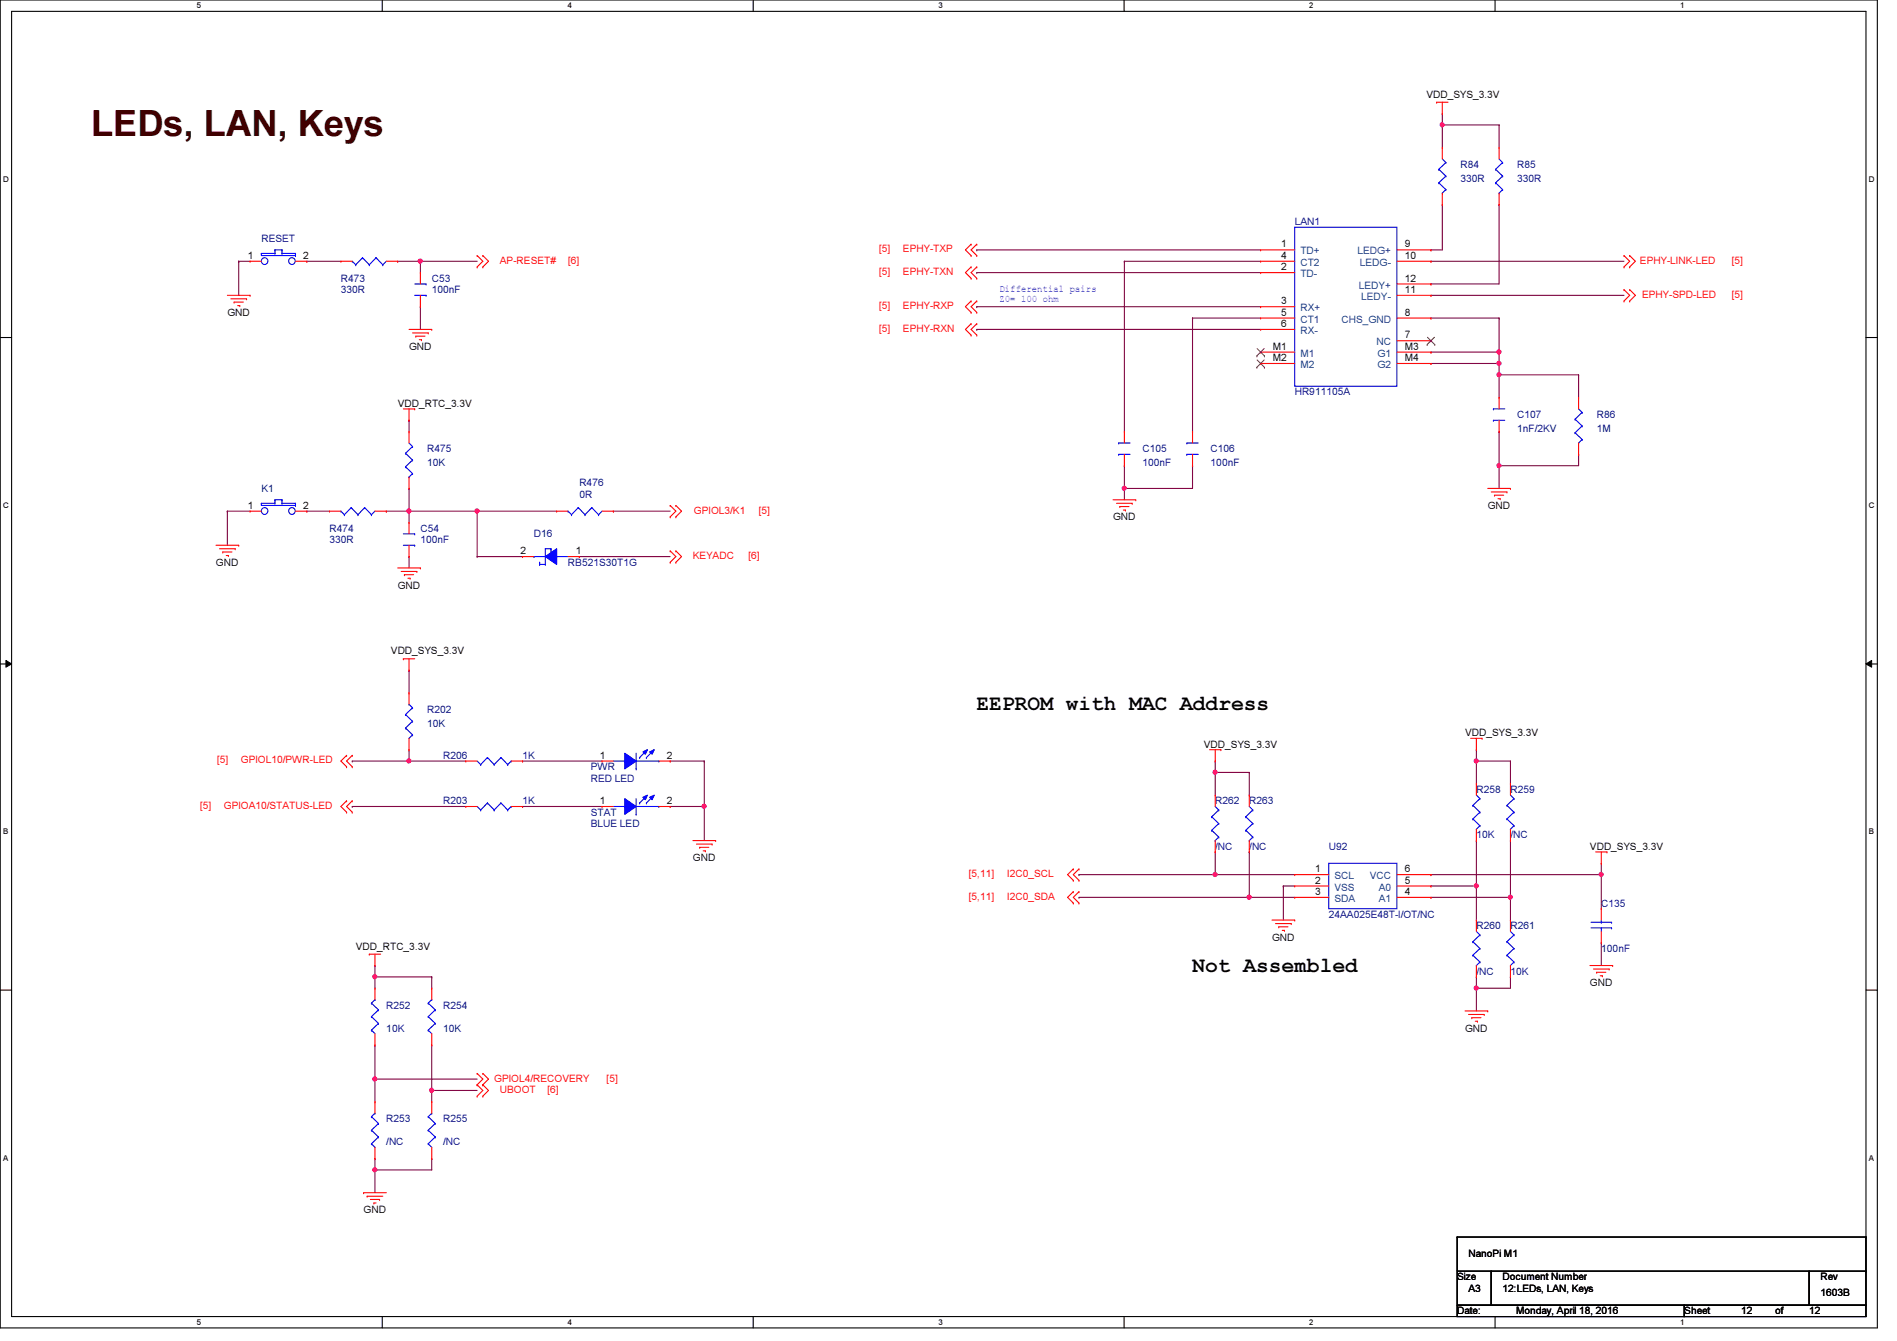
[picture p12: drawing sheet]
<svg xmlns="http://www.w3.org/2000/svg" width="297mm" height="210mm" viewBox="0 0 297 210" stroke-linecap="round" stroke-linejoin="round" font-family="sans-serif">
<path d="M0 0h294v207.9h-294zM1.8 1.8h290.4v204.3h-290.4z" fill="none" stroke="#000" stroke-width=".17"/>
<g fill="#fff">
<path d="M30.8 .2h.7v1.4h-.7z"/>
<path d="M30.8 206.2h.7v1.4h-.7z"/>
</g>
<path d="M59.9 0v1.8M59.9 206.1v1.8" fill="none" stroke="#000" stroke-width=".17"/>
<g fill="#fff">
<path d="M88.9 .2h.6v1.4h-.6z"/>
<path d="M88.9 206.2h.6v1.4h-.6z"/>
</g>
<path d="M117.9 0v1.8M117.9 206.1v1.8" fill="none" stroke="#000" stroke-width=".17"/>
<g fill="#fff">
<path d="M146.9 .2h.7v1.4h-.7z"/>
<path d="M146.9 206.2h.7v1.4h-.7z"/>
</g>
<path d="M176 0v1.8M176 206.1v1.8" fill="none" stroke="#000" stroke-width=".17"/>
<g fill="#fff">
<path d="M205 .2h.7v1.4h-.7z"/>
<path d="M205 206.2h.7v1.4h-.7z"/>
</g>
<path d="M234.1 0v1.8M234.1 206.1v1.8" fill="none" stroke="#000" stroke-width=".17"/>
<g fill="#fff">
<path d="M263.1 .2h.7v1.4h-.7z"/>
<path d="M263.1 206.2h.7v1.4h-.7z"/>
<path d="M.5 27.3h.9v1.4h-.9z"/>
<path d="M292.6 27.3h.9v1.4h-.9z"/>
<path d="M.5 78.4h.9v1.4h-.9z"/>
<path d="M292.6 78.4h.9v1.4h-.9z"/>
</g>
<path d="M0 52.8h1.8M292.2 52.8h1.8" fill="none" stroke="#000" stroke-width=".17"/>
<g fill="#fff">
<path d="M.5 129.5h.8v1.4h-.8z"/>
<path d="M292.6 129.5h.9v1.4h-.9z"/>
</g>
<path d="M0 103.9h1.8M292.2 103.9h1.8" fill="none" stroke="#000" stroke-width=".17"/>
<path d="M.9 103.4l.9 .5-.9 .5zM292.2 103.9l.9-.5v1z" fill="#000"/>
<path d="M.9 103.4l.9 .5-.9 .5zM292.2 103.9l.9-.5v1z" fill="none" stroke="#000" stroke-width=".16"/>
<g fill="#fff">
<path d="M.5 180.5h.8v1.4h-.8z"/>
<path d="M292.6 180.5h.9v1.4h-.9z"/>
</g>
<path d="M0 155h1.8M292.2 155h1.8" fill="none" stroke="#000" stroke-width=".17"/>
<path d="M65.8 40.9h.1M65.8 40.9h8.9" fill="none" stroke="#800040" stroke-width=".17"/>
<circle cx="65.8" cy="40.9" r=".32" fill="#f0f"/>
<circle cx="65.8" cy="40.9" r=".32" fill="none" stroke="#f0f" stroke-width=".17"/>
<g fill="none" stroke="#800040" stroke-width=".17">
<path d="M37.4 40.9h.1M37.4 40.9h1.8M37.4 40.9v5.3M48 40.9h.1M48 40.9h5.4M62.3 40.9h.1M62.3 40.9h3.5M65.8 40.9h.1M65.8 48h.1M65.8 40.9v1.8M65.8 48v3.6M64 76.5h.1"/>
<path d="M64 65.8h.1M64 65.8v1.8M64 76.5v5.3M35.6 80h.1M35.6 80h3.6M35.6 80v5.3M48 80h.1M48 80h3.6M60.5 80h.1M60.5 80h3.5M64 80h.1M64 87.1h.1"/>
<path d="M64 87.1v1.8M96.1 80h.1M96.1 80h8.8M104.9 119.1h.1M104.9 119.1h5.4M81.8 126.2h.1M81.8 126.2h12.5M110.3 126.2h.1M110.3 126.2v5.4"/>
</g>
<circle cx="110.3" cy="126.2" r=".32" fill="#f0f"/>
<circle cx="110.3" cy="126.2" r=".32" fill="none" stroke="#f0f" stroke-width=".17"/>
<path d="M64 119.1h.1M64 119.1h8.9M81.8 119.1h.1M81.8 119.1h12.5M104.9 126.2h.1M104.9 126.2h5.4" fill="none" stroke="#800040" stroke-width=".17"/>
<circle cx="64" cy="119.1" r=".32" fill="#f0f"/>
<circle cx="64" cy="119.1" r=".32" fill="none" stroke="#f0f" stroke-width=".17"/>
<path d="M110.3 119.1h.1M110.3 119.1v7.1M55.2 126.2h.1M55.2 126.2h17.7M58.7 152.9h.1M58.7 152.9v1.8M58.7 168.9h.1M58.7 163.6h.1M58.7 163.6v8.9M58.7 183.1h.1M58.7 183.1v3.6" fill="none" stroke="#800040" stroke-width=".17"/>
<circle cx="58.7" cy="183.1" r=".32" fill="#f0f"/>
<circle cx="58.7" cy="183.1" r=".32" fill="none" stroke="#f0f" stroke-width=".17"/>
<path d="M58.7 168.9h.1M58.7 168.9h16" fill="none" stroke="#800040" stroke-width=".17"/>
<circle cx="58.7" cy="168.9" r=".32" fill="#f0f"/>
<circle cx="58.7" cy="168.9" r=".32" fill="none" stroke="#f0f" stroke-width=".17"/>
<path d="M67.6 152.9h.1M67.6 152.9v1.8M67.6 163.6h.1M67.6 170.7h.1M67.6 163.6v8.9M67.6 170.7h7.1" fill="none" stroke="#800040" stroke-width=".17"/>
<circle cx="67.6" cy="170.7" r=".32" fill="#f0f"/>
<circle cx="67.6" cy="170.7" r=".32" fill="none" stroke="#f0f" stroke-width=".17"/>
<path d="M58.7 152.9h.1M58.7 152.9h8.9" fill="none" stroke="#800040" stroke-width=".17"/>
<circle cx="58.7" cy="152.9" r=".32" fill="#f0f"/>
<circle cx="58.7" cy="152.9" r=".32" fill="none" stroke="#f0f" stroke-width=".17"/>
<path d="M225.8 19.6h.1M225.8 19.6v3.5M58.7 151.1h.1M58.7 151.1v1.8M58.7 183.1h.1M58.7 181.4h.1M58.7 181.4v1.7M67.6 181.4h.1M67.6 181.4v1.7h-8.9" fill="none" stroke="#800040" stroke-width=".17"/>
<circle cx="225.8" cy="19.5" r=".32" fill="#f0f"/>
<circle cx="225.8" cy="19.5" r=".32" fill="none" stroke="#f0f" stroke-width=".17"/>
<g fill="none" stroke="#800040" stroke-width=".17">
<path d="M225.8 19.6h.1M225.8 17.8h.1M225.8 19.6h8.9M225.8 17.8v1.8M234.7 19.6h.1M234.7 19.6v3.5M224.1 39.1h.1M225.8 32h.1M225.8 32v7.1h-1.7M234.7 32h.1M234.7 32v12.4h-10.6M224.1 44.4h.1"/>
<path d="M224.1 40.9h.1M224.1 46.2h.1M224.1 49.8h.1M224.1 55.1h.1M224.1 40.9h30.2M224.1 46.2h30.2M224.1 49.8h10.6M224.1 55.1h10.6M234.7 49.8h.1M234.7 55.1h.1M234.7 49.8v7.1M234.7 72.9h.1"/>
<path d="M234.7 72.9v3.6"/>
</g>
<circle cx="234.7" cy="55.1" r=".32" fill="#f0f"/>
<circle cx="234.7" cy="55.1" r=".32" fill="none" stroke="#f0f" stroke-width=".17"/>
<path d="M224.1 56.9h.1M224.1 56.9h10.6M234.7 58.7h.1M234.7 58.7v3.5" fill="none" stroke="#800040" stroke-width=".17"/>
<circle cx="234.7" cy="58.6" r=".32" fill="#f0f"/>
<circle cx="234.7" cy="58.6" r=".32" fill="none" stroke="#f0f" stroke-width=".17"/>
<path d="M234.7 58.7h.1M234.7 58.7h12.5M247.2 58.7h.1M247.2 58.7v3.5M234.7 72.9h.1M234.7 72.9h12.5" fill="none" stroke="#800040" stroke-width=".17"/>
<circle cx="234.7" cy="72.9" r=".32" fill="#f0f"/>
<circle cx="234.7" cy="72.9" r=".32" fill="none" stroke="#f0f" stroke-width=".17"/>
<path d="M176.1 40.9h.1M176.1 40.9h21.3M176.1 40.9v26.7M186.7 49.8h.1M186.7 49.8h10.7M186.7 49.8v17.8M176.1 76.5h.1M176.1 76.5v1.7M247.2 71.1h.1M247.2 71.1v1.8" fill="none" stroke="#800040" stroke-width=".17"/>
<circle cx="176" cy="76.4" r=".32" fill="#f0f"/>
<circle cx="176" cy="76.4" r=".32" fill="none" stroke="#f0f" stroke-width=".17"/>
<path d="M234.7 56.9h.1M234.7 56.9v1.8M176.1 76.5h.1M186.7 72.9h.1M186.7 72.9v3.6h-10.6" fill="none" stroke="#800040" stroke-width=".17"/>
<circle cx="234.7" cy="56.9" r=".32" fill="#f0f"/>
<circle cx="234.7" cy="56.9" r=".32" fill="none" stroke="#f0f" stroke-width=".17"/>
<g fill="none" stroke="#800040" stroke-width=".17">
<path d="M152.9 39.1h.1M152.9 39.1h44.5M152.9 51.6h.1M152.9 48h.1M152.9 42.7h.1M152.9 51.6h44.5M152.9 48h44.5M152.9 42.7h44.5M176.1 72.9h.1M176.1 72.9v3.6M234.7 67.6h.1M234.7 67.6v5.3"/>
<path d="M224.1 136.9h.1M224.1 136.9h26.6"/>
</g>
<circle cx="250.7" cy="136.9" r=".32" fill="#f0f"/>
<circle cx="250.7" cy="136.9" r=".32" fill="none" stroke="#f0f" stroke-width=".17"/>
<path d="M250.7 135.1h.1M250.7 135.1v1.8M195.6 140.5h.1M195.6 140.5h7.1" fill="none" stroke="#800040" stroke-width=".17"/>
<circle cx="195.6" cy="140.4" r=".32" fill="#f0f"/>
<circle cx="195.6" cy="140.4" r=".32" fill="none" stroke="#f0f" stroke-width=".17"/>
<path d="M231.2 119.1h.1M231.2 119.1v3.6M190.3 136.9h.1M190.3 136.9h12.4M201 138.7h.1M201 138.7h1.7M201 138.7v5.3" fill="none" stroke="#800040" stroke-width=".17"/>
<circle cx="231.2" cy="119.1" r=".32" fill="#f0f"/>
<circle cx="231.2" cy="119.1" r=".32" fill="none" stroke="#f0f" stroke-width=".17"/>
<path d="M231.2 119.1h.1M231.2 119.1h5.3M236.5 119.1h.1M236.5 119.1v3.6M224.1 138.7h.1M224.1 138.7h7.1" fill="none" stroke="#800040" stroke-width=".17"/>
<circle cx="231.2" cy="138.7" r=".32" fill="#f0f"/>
<circle cx="231.2" cy="138.7" r=".32" fill="none" stroke="#f0f" stroke-width=".17"/>
<path d="M231.2 138.7h.1M231.2 138.7v5.3M224.1 140.5h.1M224.1 140.5h12.4" fill="none" stroke="#800040" stroke-width=".17"/>
<circle cx="236.5" cy="140.4" r=".32" fill="#f0f"/>
<circle cx="236.5" cy="140.4" r=".32" fill="none" stroke="#f0f" stroke-width=".17"/>
<path d="M236.5 131.6h.1M236.5 131.6v12.4M231.2 154.7h.1M231.2 154.7v3.5M231.2 154.7h5.3M236.5 140.5h.1" fill="none" stroke="#800040" stroke-width=".17"/>
<circle cx="231.2" cy="154.7" r=".32" fill="#f0f"/>
<circle cx="231.2" cy="154.7" r=".32" fill="none" stroke="#f0f" stroke-width=".17"/>
<path d="M168.9 136.9h.1M190.3 120.9h.1M190.3 133.3h.1M190.3 120.9v3.6M190.3 133.3v3.6h-21.4M190.3 120.9h5.3M195.6 120.9h.1M195.6 120.9v3.6M236.5 152.9h.1M236.5 152.9v1.8" fill="none" stroke="#800040" stroke-width=".17"/>
<circle cx="190.3" cy="136.9" r=".32" fill="#f0f"/>
<circle cx="190.3" cy="136.9" r=".32" fill="none" stroke="#f0f" stroke-width=".17"/>
<path d="M190.3 119.1h.1M190.3 119.1v1.8" fill="none" stroke="#800040" stroke-width=".17"/>
<circle cx="190.3" cy="120.9" r=".32" fill="#f0f"/>
<circle cx="190.3" cy="120.9" r=".32" fill="none" stroke="#f0f" stroke-width=".17"/>
<g fill="none" stroke="#800040" stroke-width=".17">
<path d="M64 80h.1M64 80h10.7M74.7 87.1h.1M74.7 80h.1M74.7 87.1h7.1M74.7 80v7.1M90.7 87.1h.1M90.7 87.1h14.2M231.2 117.3h.1M231.2 117.3v1.8M195.6 133.3h.1M195.6 133.3v7.2h-26.7"/>
<path d="M231.2 131.6h.1M231.2 131.6v7.1M250.7 136.9h.1M250.7 136.9v5.3M168.9 140.5h.1M231.2 152.9h.1M231.2 152.9v1.8M250.7 147.6h.1M250.7 147.6v3.5"/>
</g>
<circle cx="64" cy="80" r=".32" fill="#f0f"/>
<circle cx="64" cy="80" r=".32" fill="none" stroke="#f0f" stroke-width=".17"/>
<path d="M74.7 80h.1M74.7 80h12.5" fill="none" stroke="#800040" stroke-width=".17"/>
<circle cx="74.7" cy="80" r=".32" fill="#f0f"/>
<circle cx="74.7" cy="80" r=".32" fill="none" stroke="#f0f" stroke-width=".17"/>
<path d="M55.2 119.1h.1M64 117.3h.1M64 104.9h.1M64 104.9v3.6M64 117.3v1.8h-8.8" fill="none" stroke="#800040" stroke-width=".17"/>
<g fill="none" stroke="#f00" stroke-width=".17">
<path d="M225 16h.1M225 16h1.7M225.8 17.8h.1M225.8 16v1.8M152.1 38.2h.1M152.1 38.2l-.9 .9 .9 .9M152.9 38.2h.1M152.9 38.2l-.8 .9 .8 .9M35.6 46.2h3.6M36.1 46.8h2.5M36.7 47.3h.1M36.7 47.3h1.4"/>
<path d="M37.2 47.8h.3M37.5 47.8h.1M38.6 46.8h.1M39.2 46.2h.1M64 51.6h3.6M64.6 52.1h2.5M65.1 52.6h.1M65.1 52.6h1.4M65.7 53.2h.3M66 53.2h.1M67.1 52.1h.1M67.6 51.6h.1"/>
<path d="M74.7 41.8h.1M74.7 40h.1M74.7 40l.9 .9-.9 .9M75.6 41.8h.1M75.6 40h.1M75.6 40l.9 .9-.9 .9M152.1 48.9h.1M152.1 47.1h.1M152.1 52.5h.1M152.1 50.7h.1M152.1 40h.1M152.1 43.6h.1"/>
<path d="M152.1 41.8h.1M152.1 47.1l-.9 .9 .9 .9M152.1 50.7l-.9 .9 .9 .9M152.1 41.8l-.9 .9 .9 .9M152.9 48.9h.1M152.9 47.1h.1M152.9 52.5h.1M152.9 50.7h.1M152.9 40h.1M152.9 43.6h.1M152.9 41.8h.1M152.9 47.1l-.8 .9 .8 .9"/>
<path d="M152.9 50.7l-.8 .9 .8 .9M152.9 41.8l-.8 .9 .8 .9M254.3 41.8h.1M254.3 40h.1M254.3 47.1h.1M254.3 45.3h.1M254.3 40l.9 .9-.9 .9M254.3 45.3l.9 .9-.9 .9M255.2 41.8h.1M255.2 40h.1M255.2 47.1h.1M255.2 45.3h.1"/>
<path d="M255.2 40l.9 .9-.9 .9M255.2 45.3l.9 .9-.9 .9M63.2 64h1.7M64 65.8h.1M64 64v1.8M64.9 64h.1M104.9 79.1h.1M104.9 79.1l.9 .9-.9 .9M105.8 79.1h.1M105.8 79.1l.9 .9-.9 .9M174.3 78.2h3.5M174.8 78.8h2.5"/>
<path d="M175.3 79.3h.1M175.3 79.3h1.5M175.9 79.8h.3M176.2 79.8h.1M177.3 78.8h.1M177.8 78.2h.1M233 76.5h3.5M233.5 77h2.5M234 77.5h.1M234 77.5h1.5M234.6 78.1h.3M234.9 78.1h.1"/>
<path d="M236 77h.1M236.5 76.5h.1M33.8 85.3h3.6M34.4 85.9h2.4M34.9 86.4h.1M34.9 86.4h1.4M35.4 87h.4M35.8 87h.1M36.8 85.9h.1M37.4 85.3h.1M62.3 88.9h3.5M62.8 89.5h2.5"/>
<path d="M63.3 90h.1M63.3 90h1.5M63.9 90.5h.3M64.2 90.5h.1M65.3 89.5h.1M65.8 88.9h.1M104.9 80.9h.1M104.9 88h.1M104.9 86.2h.1M104.9 86.2l.9 .9-.9 .9M105.8 80.9h.1M105.8 88h.1"/>
<path d="M105.8 86.2h.1M105.8 86.2l.9 .9-.9 .9M54.3 118.2h.1M54.3 118.2l-.9 .9 .9 .9M55.2 118.2h.1M55.2 118.2l-.9 .9 .9 .9M63.2 103.1h.1M63.2 103.1h1.7M64 104.9h.1M64 103.1v1.8M189.4 117.3h1.8M190.3 119.1h.1"/>
<path d="M190.3 117.3v1.8M191.2 117.3h.1M230.3 115.6h1.8M231.2 117.3h.1M231.2 115.6v1.7M232.1 115.6h.1M54.3 120h.1M54.3 127.1h.1M54.3 125.3h.1M54.3 125.3l-.9 .9 .9 .9M55.2 120h.1M55.2 127.1h.1"/>
<path d="M55.2 125.3h.1M55.2 125.3l-.9 .9 .9 .9M108.5 131.6h3.6M109 132.1h2.5M109.6 132.6h.1M109.6 132.6h1.4M110.1 133.2h.3M110.4 133.2h.1M111.5 132.1h.1M112.1 131.6h.1M168.1 137.8h.1M168.1 136h.1"/>
<path d="M168.1 139.6h.1M168.1 136l-.9 .9 .9 .9M168.1 139.6l-.9 .9 .9 .9M168.9 137.8h.1M168.9 136h.1M168.9 139.6h.1M168.9 136l-.8 .9 .8 .9M168.9 139.6l-.8 .9 .8 .9M231.2 122.7h.1M231.2 131.6h.1M231.2 122.7v1.8M231.2 129.8v1.8"/>
<path d="M249.8 133.3h1.8M250.7 135.1h.1M250.7 133.3v1.8M251.6 133.3h.1M57.8 149.4h.1M57.8 149.4h1.8M58.7 151.1h.1M58.7 149.4v1.7M168.1 141.4h.1M168.9 141.4h.1M199.2 144h3.5M199.7 144.6h2.5"/>
<path d="M200.2 145.1h.1M200.2 145.1h1.5M200.8 145.6h.3M201.1 145.6h.1M202.2 144.6h.1M202.7 144h.1M229.4 158.2h3.6M230 158.8h2.4M230.5 159.3h.1M230.5 159.3h1.4M231 159.9h.3M231.3 159.9h.1"/>
<path d="M232.4 158.8h.1M233 158.2h.1M249 151.1h3.5M249.5 151.7h2.5M250 152.2h.1M250 152.2h1.5M250.6 152.7h.3M250.9 152.7h.1M252 151.7h.1M252.5 151.1h.1M67.6 172.5h.1M67.6 172.5v1.7"/>
<path d="M67.6 179.6v1.8M74.7 169.8h.1M74.7 168h.1M74.7 171.6h.1M74.7 168l.9 .9-.9 .9M74.7 169.8l.9 .9-.9 .9M75.6 169.8h.1M75.6 168h.1M75.6 171.6h.1M75.6 168l.9 .9-.9 .9M75.6 169.8l.9 .9-.9 .9M56.9 186.7h.1"/>
<path d="M56.9 186.7h3.6M57.5 187.2h.1M57.5 187.2h2.4M58 187.7h1.4M58.5 188.3h.1M58.5 188.3h.4M59.4 187.7h.1M67.6 181.4h.1"/>
</g>
<path d="M228.2 199h5.3v5.3h-5.3zM228.2 193.6h.1M228.2 193.6v5.4M228.2 193.6h64M233.5 199h49.8v5.3h-49.8zM283.3 199h8.9v5.3h-8.9zM292.2 193.6h.1M292.2 199h.1M292.2 193.6v5.4M228.2 204.3h35.5v1.8h-35.5zM263.7 204.3h28.5v1.8h-28.5z" fill="none" stroke="#000" stroke-width=".17"/>
<g fill="none" stroke="#00f" stroke-width=".17">
<path d="M83.6 87.1h.1M83.6 87.1h1.8M84.5 88.3h.1M84.5 88.3h.9M85.4 88.3h.1M86.3 85.9h.1M86.3 85.9h-.9v2.4M87.2 87.1h.1M87.2 87.1h1.7M230.6 126.1h.1M230.6 128.2h.1M230.6 126.1l1.1 1"/>
<path d="M230.6 128.2l1.1 1M231.2 129.8h.1M231.2 124.5l.5 .5M231.7 125h.1M231.7 127.1h.1M231.7 129.2h.1M231.7 125l-1.1 1.1M231.7 127.1l-1.1 1.1M231.7 129.2l-.5 .6M67.1 179h.1M67.1 176.9h.1M67.1 174.8h.1"/>
<path d="M67.1 179l.5 .6M67.1 176.9l1.1 1.1M67.1 174.8l1.1 1.1M67.6 174.2h.1M67.6 174.2l-.5 .6M68.2 178h.1M68.2 175.9h.1M68.2 178l-1.1 1M68.2 175.9l-1.1 1"/>
</g>
<path d="M85.4 87.1l1.8-1.2v2.4z" fill-rule="evenodd" fill="#00f"/>
<g fill="none" stroke="#00f" stroke-width=".17">
<path d="M40.9 39.7h.1M40.9 39.7v.3h5.4M40.9 39.7h2.1M43 39.1h.1M43 39.7h.1M43 39.1h1.2M43 39.1v.6M44.2 39.7h.1M44.2 39.1h.1M44.2 39.7h2.1M44.2 39.1v.6M46.3 39.7h.1"/>
<path d="M46.3 39.7v.3M234.2 26.5h.1M234.2 28.6h.1M234.2 26.5l1.1 1.1M234.2 28.6l1.1 1.1M234.7 30.2h.1M234.7 24.9l.6 .5M235.3 25.4h.1M235.3 27.6h.1M235.3 29.7h.1M235.3 25.4l-1.1 1.1M235.3 27.6l-1.1 1"/>
<path d="M235.3 29.7l-.6 .5M46.3 40h.1M55.2 40.9h.1M55.2 40.9l.5 .5M55.7 41.4h.1M56.8 40.3h.1M56.8 40.3l1 1.1M56.8 40.3l-1.1 1.1M57.8 41.4h.1M58.9 40.3h.1M58.9 40.3l1 1.1M58.9 40.3l-1.1 1.1"/>
<path d="M59.9 41.4h.1M60.5 40.9l-.6 .5M64.9 46.2h1.8M64.9 44.4h1.8M66.7 46.2h.1M66.7 44.4h.1M40.9 78.8h.1M40.9 78.8v.3h5.4M40.9 78.8h2.1M43 78.2h.1M43 78.8h.1M43 78.2v.6"/>
<path d="M43 78.2h1.2M44.2 78.8h.1M44.2 78.2h.1M44.2 78.2v.6M44.2 78.8h2.1M46.3 79.1h.1M46.3 78.8h.1M46.3 78.8v.3M63.5 71h.1M63.5 73.1h.1M63.5 71l1.1 1M63.5 73.1l1.1 1"/>
<path d="M64 74.7h.1M64 69.3l.6 .6M64.6 69.9h.1M64.6 72h.1M64.6 74.1h.1M64.6 69.9l-1.1 1.1M64.6 72l-1.1 1.1M64.6 74.1l-.6 .6M90.5 79.5h.1M90.5 79.5l1.1 1.1M90.5 79.5l-1 1.1M92.7 79.5h.1"/>
<path d="M92.7 79.5l1 1.1M92.7 79.5l-1.1 1.1M233.8 64h.1M233.8 65.8h.1M233.8 64h1.8M233.8 65.8h1.8M84.5 88h.1M84.5 88v.3M85.4 87.1l1.8-1.2v2.4zM86.3 86.2h.1M86.3 85.9v.3M88.9 80h.1"/>
<path d="M88.9 80l.6 .6M89.5 80.6h.1M91.6 80.6h.1M93.7 80.6h.1M94.3 80l-.6 .6M96.1 119.1h1.7M97.8 119.1h.1M99.6 117.9v2.5M99.6 119.1h3.6M103.2 119.1h.1M99.6 120.4h.1M189.7 127.8h.1"/>
<path d="M189.7 130h.1M189.7 127.8l1.1 1.1M189.7 130l1.1 1M190.3 131.6h.1M190.3 126.2l.5 .6M190.8 126.8h.1M190.8 128.9h.1M190.8 131h.1M190.8 126.8l-1.1 1M190.8 128.9l-1.1 1.1M190.8 131l-.5 .6M236 126.1h.1"/>
<path d="M236 128.2h.1M236 126.1l1.1 1M236 128.2l1.1 1M236.5 129.8h.1M236.5 124.5l.6 .5M237.1 125h.1M237.1 127.1h.1M237.1 129.2h.1M237.1 125l-1.1 1.1M237.1 127.1l-1.1 1.1M237.1 129.2l-.6 .6M58.2 159.1h.1"/>
<path d="M58.2 157h.1M58.2 159.1l1.1 1.1M58.2 157l1.1 1.1M58.7 156.5h.1M58.7 156.5l-.5 .5M59.3 158.1h.1M59.3 158.1l-1.1 1M230.6 147.4h.1M230.6 149.5h.1M230.6 147.4l1.1 1.1M230.6 149.5l1.1 1.1M231.2 151.1h.1"/>
<path d="M231.2 145.8l.5 .5M231.7 146.3h.1M231.7 148.5h.1M231.7 150.6h.1M231.7 146.3l-1.1 1.1M231.7 148.5l-1.1 1M231.7 150.6l-.5 .5M236 147.4h.1M236 149.5h.1M236 147.4l1.1 1.1M236 149.5l1.1 1.1M236.5 151.1h.1"/>
<path d="M236.5 145.8l.6 .5M237.1 146.3h.1M237.1 148.5h.1M237.1 150.6h.1M237.1 146.3l-1.1 1.1M237.1 148.5l-1.1 1M237.1 150.6l-.6 .5M58.2 161.2h.1M58.2 161.2l.5 .6M59.3 160.2h.1M59.3 160.2l-1.1 1"/>
<circle cx="41.4" cy="40.9" r=".52"/>
<circle cx="45.7" cy="40.9" r=".52"/>
<circle cx="41.4" cy="80" r=".52"/>
<circle cx="45.7" cy="80" r=".52"/>
</g>
<g fill="none" stroke="#f00" stroke-width=".17">
<path d="M234.7 23.1h.1M234.7 32h.1M234.7 23.1v1.8M234.7 30.2v1.8M39.2 40.9h.1M39.2 40.9h1.7M46.3 40.9h1.7M48 40.9h.1M53.4 40.9h.1M53.4 40.9h1.8M60.5 40.9h1.8M62.3 40.9h.1"/>
<path d="M65.8 48h.1M65.8 42.7h.1M65.8 42.7v1.7M65.8 46.2v1.8M64 67.6h.1M64 76.5h.1M64 67.6v1.7M64 74.7v1.8M234.7 62.2h.1M234.7 67.6h.1M234.7 62.2v1.8M234.7 65.8v1.8"/>
<path d="M39.2 80h.1M39.2 80h1.7M46.3 80h1.7M48 80h.1M81.8 87.1h.1M81.8 87.1h1.8M87.2 80h.1M87.2 80h1.7M88.9 87.1h1.8M90.7 87.1h.1M94.3 80h1.8M96.1 80h.1"/>
<path d="M190.3 124.5h.1M190.3 133.3h.1M190.3 124.5v1.7M190.3 131.6v1.7M236.5 122.7h.1M236.5 131.6h.1M236.5 122.7v1.8M236.5 129.8v1.8M58.7 154.7h.1M58.7 154.7v1.8M231.2 144h.1M231.2 152.9h.1"/>
<path d="M231.2 144v1.8M231.2 151.1v1.8M236.5 144h.1M236.5 152.9h.1M236.5 144v1.8M236.5 151.1v1.8M58.7 163.6h.1M58.7 161.8v1.8"/>
</g>
<path d="M97.8 117.9l1.8 1.2-1.8 1.3z" fill-rule="evenodd" fill="#00f"/>
<path d="M97.8 117.9l1.8 1.2-1.8 1.3z" fill="none" stroke="#00f" stroke-width=".17"/>
<path d="M101.7 117.7l.7-.4-.3 .8z" fill-rule="evenodd" fill="#00f"/>
<path d="M101.7 117.7l.7-.4-.3 .8z" fill="none" stroke="#00f" stroke-width=".17"/>
<path d="M100.7 117.7l.7-.4-.4 .8z" fill-rule="evenodd" fill="#00f"/>
<g fill="none" stroke="#00f" stroke-width=".17">
<path d="M55 79.5h.1M55 79.5l1 1.1M55 79.5l-1.1 1.1M57.1 79.5h.1M57.1 79.5l1.1 1.1M57.1 79.5l-1.1 1.1M175.2 69.3h.1M175.2 71.1h.1M175.2 69.3h1.7M175.2 71.1h1.7M185.8 69.3h.1M185.8 71.1h.1"/>
<path d="M185.8 69.3h1.8M185.8 71.1h1.8M246.6 65.6h.1M246.6 67.7h.1M246.6 65.6l1.1 1.1M246.6 67.7l1.1 1.1M247.2 69.3h.1M247.2 64l.5 .6M247.7 64.6h.1M247.7 66.7h.1M247.7 68.8h.1M247.7 64.6l-1.1 1"/>
<path d="M247.7 66.7l-1.1 1M247.7 68.8l-.5 .5M53.4 80h.1M53.4 80l.5 .6M53.9 80.6h.1M56 80.6h.1M58.2 80.6h.1M58.7 80l-.5 .6M63.5 114h.1M63.5 111.8h.1M63.5 114l1.1 1M63.5 111.8l1.1 1.1"/>
<path d="M64 110.2h.1M64 110.2l.6 .6M64.6 115h.1M64.6 112.9h.1M64.6 110.8h.1M64.6 115l-.6 .6M64.6 112.9l-1.1 1.1M64.6 110.8l-1.1 1M74.7 119.1l.6 .6M75.3 119.7h.1M76.3 118.6h.1M76.3 118.6l-1 1.1"/>
<path d="M76.3 118.6l1.1 1.1M77.4 119.7h.1M78.4 118.6h.1M78.4 118.6l-1 1.1M78.4 118.6l1.1 1.1M79.5 119.7h.1M80 119.1h.1M80 119.1l-.5 .6M100.2 118.6h.1M100.7 117.7l.7-.4-.4 .8zM101.2 118.6h.1M101.2 117.5l-1 1.1"/>
<path d="M102.3 117.5l-1.1 1.1M74.7 126.2l.6 .6M75.3 126.8h.1M76.3 125.7h.1M76.3 125.7l-1 1.1M76.3 125.7l1.1 1.1M77.4 126.8h.1M78.4 125.7h.1M78.4 125.7l-1 1.1M78.4 125.7l1.1 1.1M79.5 126.8h.1M80 126.2h.1"/>
<path d="M80 126.2l-.5 .6M96.1 126.2h1.7M97.8 126.2h.1M99.6 127.5h.1M99.6 125v2.5M99.6 126.2h3.6M103.2 126.2h.1M195.1 127.8h.1M195.1 130h.1M195.1 127.8l1.1 1.1M195.1 130l1.1 1M195.6 131.6h.1"/>
<path d="M195.6 126.2l.6 .6M196.2 126.8h.1M196.2 128.9h.1M196.2 131h.1M196.2 126.8l-1.1 1M196.2 128.9l-1.1 1.1M196.2 131l-.6 .6M208.1 135.1h10.6v7.1h-10.6zM58.2 179h.1M58.2 176.9h.1M58.2 174.8h.1M58.2 179l.5 .6"/>
<path d="M58.2 176.9l1.1 1.1M58.2 174.8l1.1 1.1M58.7 174.2h.1M58.7 174.2l-.5 .6M59.3 178h.1M59.3 175.9h.1M59.3 178l-1.1 1M59.3 175.9l-1.1 1"/>
</g>
<g fill="none" stroke="#f00" stroke-width=".17">
<path d="M176.1 67.6h.1M176.1 72.9h.1M176.1 67.6v1.7M176.1 71.1v1.8M186.7 67.6h.1M186.7 72.9h.1M186.7 67.6v1.7M186.7 71.1v1.8M247.2 62.2h.1M247.2 71.1h.1M247.2 62.2v1.8M247.2 69.3v1.8"/>
<path d="M51.6 80h.1M51.6 80h1.8M58.7 80h1.8M60.5 80h.1M64 117.3h.1M64 108.5h.1M64 108.5v1.7M64 115.6v1.7M72.9 119.1h.1M72.9 119.1h1.8M80 119.1h1.8M81.8 119.1h.1"/>
<path d="M94.3 119.1h.1M94.3 119.1h1.8M103.2 119.1h1.7M104.9 119.1h.1M72.9 126.2h.1M72.9 126.2h1.8M80 126.2h1.8M81.8 126.2h.1M195.6 124.5h.1M195.6 133.3h.1M195.6 124.5v1.7M195.6 131.6v1.7"/>
<path d="M202.7 136.9h.1M202.7 138.7h.1M202.7 136.9h5.4M202.7 138.7h5.4M218.7 136.9h5.4M218.7 138.7h5.4M224.1 138.7h.1M224.1 136.9h.1M202.7 140.5h.1M202.7 140.5h5.4M218.7 140.5h5.4M224.1 140.5h.1"/>
<path d="M58.7 172.5h.1M58.7 172.5v1.7M58.7 179.6v1.8M58.7 181.4h.1"/>
</g>
<path d="M97.8 125l1.8 1.2-1.8 1.3z" fill-rule="evenodd" fill="#00f"/>
<path d="M97.8 125l1.8 1.2-1.8 1.3z" fill="none" stroke="#00f" stroke-width=".17"/>
<path d="M101.7 124.8l.7-.3-.3 .7z" fill-rule="evenodd" fill="#00f"/>
<path d="M101.7 124.8l.7-.3-.3 .7z" fill="none" stroke="#00f" stroke-width=".17"/>
<path d="M100.7 124.8l.7-.3-.4 .7z" fill-rule="evenodd" fill="#00f"/>
<g fill="none" stroke="#00f" stroke-width=".17">
<path d="M202.7 35.6h16v24.9h-16zM225.3 26.5h.1M225.3 28.6h.1M225.3 26.5l1.1 1.1M225.3 28.6l1.1 1.1M225.8 30.2h.1M225.8 24.9l.6 .5M226.4 25.4h.1M226.4 27.6h.1M226.4 29.7h.1M226.4 25.4l-1.1 1.1M226.4 27.6l-1.1 1"/>
<path d="M226.4 29.7l-.6 .5M63.2 85.3h1.7M63.2 83.6h1.7M64.9 85.3h.1M64.9 83.6h.1M100.2 125.7h.1M100.7 124.8l.7-.3-.4 .7zM101.2 125.7h.1M101.2 124.6l-1 1.1M102.3 124.6l-1.1 1.1M67.1 159.1h.1M67.1 157h.1"/>
<path d="M67.1 159.1l1.1 1.1M67.1 157l1.1 1.1M67.6 156.5h.1M67.6 156.5l-.5 .5M68.2 158.1h.1M68.2 158.1l-1.1 1M249.1 145.2h3.2M249.1 144.4h3.2M250.7 144.4h.1M250.7 145.2h.1M250.7 144v.4M250.7 145.2v.6"/>
<path d="M252.3 145.2h.1M252.3 144.4h.1M67.1 161.2h.1M67.1 161.2l.5 .6M68.2 160.2h.1M68.2 160.2l-1.1 1"/>
</g>
<g fill="none" stroke="#f00" stroke-width=".17">
<path d="M197.4 39.1h.1M197.4 39.1h5.3M218.7 39.1h5.4M224.1 39.1h.1M225.8 23.1h.1M225.8 32h.1M225.8 23.1v1.8M225.8 30.2v1.8M197.4 40.9h.1M197.4 42.7h.1M197.4 48h.1M197.4 49.8h.1"/>
<path d="M197.4 51.6h.1M197.4 55.1h.1M197.4 56.9h.1M197.4 40.9h5.3M197.4 42.7h5.3M197.4 48h5.3M197.4 49.8h5.3M197.4 51.6h5.3M197.4 55.1h5.3M197.4 56.9h5.3M218.7 40.9h5.4M218.7 49.8h5.4"/>
<path d="M218.7 55.1h5.4M218.7 56.9h5.4M218.7 53.3h5.4M218.7 46.2h5.4M218.7 44.4h5.4M224.1 56.9h.1M224.1 55.1h.1M224.1 53.3h.1M224.1 49.8h.1M224.1 46.2h.1M224.1 44.4h.1M224.1 40.9h.1"/>
<path d="M64 87.1h.1M64 81.8h.1M64 81.8v1.8M64 85.3v1.8M94.3 126.2h.1M94.3 126.2h1.8M103.2 126.2h1.7M104.9 126.2h.1M67.6 154.7h.1M67.6 154.7v1.8M250.7 142.2h.1M250.7 147.6h.1"/>
<path d="M250.7 142.2v1.8M250.7 145.8v1.8M67.6 163.6h.1M67.6 161.8v1.8"/>
</g>
<path d="M196.8 55.7h.1M196.8 57.5h.1M196.8 54.6l1.2 1.1M196.8 56.3l1.2 1.2M197.9 54.6l-1.1 1.1M197.9 56.3l-1.1 1.2M198 55.7h.1M198 57.5h.1M223.5 53.9h.1M223.5 52.8l1.2 1.1M224.6 52.8l-1.1 1.1M224.7 53.9h.1" fill="none" stroke="#804000" stroke-width=".16"/>
<circle cx="65.8" cy="40.9" r=".32" fill="#f0f"/>
<circle cx="65.8" cy="40.9" r=".32" fill="none" stroke="#f0f" stroke-width=".17"/>
<circle cx="110.3" cy="126.2" r=".32" fill="#f0f"/>
<circle cx="110.3" cy="126.2" r=".32" fill="none" stroke="#f0f" stroke-width=".17"/>
<circle cx="64" cy="119.1" r=".32" fill="#f0f"/>
<circle cx="64" cy="119.1" r=".32" fill="none" stroke="#f0f" stroke-width=".17"/>
<circle cx="58.7" cy="183.1" r=".32" fill="#f0f"/>
<circle cx="58.7" cy="183.1" r=".32" fill="none" stroke="#f0f" stroke-width=".17"/>
<circle cx="58.7" cy="168.9" r=".32" fill="#f0f"/>
<circle cx="58.7" cy="168.9" r=".32" fill="none" stroke="#f0f" stroke-width=".17"/>
<circle cx="67.6" cy="170.7" r=".32" fill="#f0f"/>
<circle cx="67.6" cy="170.7" r=".32" fill="none" stroke="#f0f" stroke-width=".17"/>
<circle cx="58.7" cy="152.9" r=".32" fill="#f0f"/>
<circle cx="58.7" cy="152.9" r=".32" fill="none" stroke="#f0f" stroke-width=".17"/>
<circle cx="225.8" cy="19.5" r=".32" fill="#f0f"/>
<circle cx="225.8" cy="19.5" r=".32" fill="none" stroke="#f0f" stroke-width=".17"/>
<circle cx="234.7" cy="55.1" r=".32" fill="#f0f"/>
<circle cx="234.7" cy="55.1" r=".32" fill="none" stroke="#f0f" stroke-width=".17"/>
<circle cx="234.7" cy="58.6" r=".32" fill="#f0f"/>
<circle cx="234.7" cy="58.6" r=".32" fill="none" stroke="#f0f" stroke-width=".17"/>
<circle cx="234.7" cy="72.9" r=".32" fill="#f0f"/>
<circle cx="234.7" cy="72.9" r=".32" fill="none" stroke="#f0f" stroke-width=".17"/>
<circle cx="176" cy="76.4" r=".32" fill="#f0f"/>
<circle cx="176" cy="76.4" r=".32" fill="none" stroke="#f0f" stroke-width=".17"/>
<circle cx="234.7" cy="56.9" r=".32" fill="#f0f"/>
<circle cx="234.7" cy="56.9" r=".32" fill="none" stroke="#f0f" stroke-width=".17"/>
<circle cx="250.7" cy="136.9" r=".32" fill="#f0f"/>
<circle cx="250.7" cy="136.9" r=".32" fill="none" stroke="#f0f" stroke-width=".17"/>
<circle cx="195.6" cy="140.4" r=".32" fill="#f0f"/>
<circle cx="195.6" cy="140.4" r=".32" fill="none" stroke="#f0f" stroke-width=".17"/>
<circle cx="231.2" cy="119.1" r=".32" fill="#f0f"/>
<circle cx="231.2" cy="119.1" r=".32" fill="none" stroke="#f0f" stroke-width=".17"/>
<circle cx="231.2" cy="138.7" r=".32" fill="#f0f"/>
<circle cx="231.2" cy="138.7" r=".32" fill="none" stroke="#f0f" stroke-width=".17"/>
<circle cx="236.5" cy="140.4" r=".32" fill="#f0f"/>
<circle cx="236.5" cy="140.4" r=".32" fill="none" stroke="#f0f" stroke-width=".17"/>
<circle cx="231.2" cy="154.7" r=".32" fill="#f0f"/>
<circle cx="231.2" cy="154.7" r=".32" fill="none" stroke="#f0f" stroke-width=".17"/>
<circle cx="190.3" cy="136.9" r=".32" fill="#f0f"/>
<circle cx="190.3" cy="136.9" r=".32" fill="none" stroke="#f0f" stroke-width=".17"/>
<circle cx="190.3" cy="120.9" r=".32" fill="#f0f"/>
<circle cx="190.3" cy="120.9" r=".32" fill="none" stroke="#f0f" stroke-width=".17"/>
<circle cx="64" cy="80" r=".32" fill="#f0f"/>
<circle cx="64" cy="80" r=".32" fill="none" stroke="#f0f" stroke-width=".17"/>
<circle cx="74.7" cy="80" r=".32" fill="#f0f"/>
<circle cx="74.7" cy="80" r=".32" fill="none" stroke="#f0f" stroke-width=".17"/>
<text font-size="5.7" fill="#400000" x="14.3" y="21.3">LEDs, LAN, Keys</text>
<g font-size="3.3">
<text x="152.9" y="111.2">EEPROM with MAC Address</text>
<text x="186.7" y="152.1">Not Assembled</text>
</g>
<g font-size="1.6">
<text x="223.3" y="15.3">VDD_SYS_3.3V</text>
<text x="38.8" y="40.5">1</text>
<text x="47.5" y="40.5">2</text>
<text x="200.6" y="38.7">1</text>
<text x="200.6" y="40.5">4</text>
<text x="220" y="40.5">10</text>
<text x="220" y="38.7">9</text>
<text x="200.6" y="42.3">2</text>
<text x="200.6" y="47.6">3</text>
<text x="220" y="45.8">11</text>
<text x="220" y="44.1">12</text>
<text x="35.6" y="49.4">GND</text>
<text x="200.6" y="49.4">5</text>
<text x="200.6" y="51.2">6</text>
<text x="220" y="53">7</text>
<text x="220" y="49.4">8</text>
<text x="64" y="54.8">GND</text>
<text x="199.3" y="54.7">M1</text>
<text x="199.3" y="56.5">M2</text>
<text x="220" y="56.5">M4</text>
<text x="220" y="54.7">M3</text>
<text x="62.3" y="63.7">VDD_RTC_3.3V</text>
<text x="38.8" y="79.6">1</text>
<text x="47.5" y="79.6">2</text>
<text x="174.3" y="81.4">GND</text>
<text x="233" y="79.7">GND</text>
<text x="33.8" y="88.6">GND</text>
<text x="81.5" y="86.7">2</text>
<text x="90.2" y="86.7">1</text>
<text x="62.3" y="92.1">GND</text>
<text x="61.2" y="102.4">VDD_SYS_3.3V</text>
<text x="93.9" y="118.7">1</text>
<text x="104.4" y="118.7">2</text>
<text x="188.5" y="117">VDD_SYS_3.3V</text>
<text x="229.4" y="115.2">VDD_SYS_3.3V</text>
<text x="93.9" y="125.9">1</text>
<text x="104.4" y="125.9">2</text>
<text x="108.5" y="134.8">GND</text>
<text x="205.9" y="136.5">1</text>
<text x="220" y="136.5">6</text>
<text x="249" y="133">VDD_SYS_3.3V</text>
<text x="205.9" y="138.3">2</text>
<text x="205.9" y="140.1">3</text>
<text x="220" y="140.1">4</text>
<text x="220" y="138.3">5</text>
<text x="55.7" y="148.7">VDD_RTC_3.3V</text>
<text x="199.2" y="147.2">GND</text>
<text x="249" y="154.3">GND</text>
<text x="229.4" y="161.5">GND</text>
<text x="56.9" y="189.9">GND</text>
<text x="230" y="196.7">NanoPi M1</text>
<text x="228.2" y="200.4">Size</text>
<text x="230" y="202.2">A3</text>
<text x="235.3" y="202.2">12:LEDs, LAN, Keys</text>
<text x="235.3" y="200.4">Document Number</text>
<text x="285.1" y="202.9">1603B</text>
<text x="285.1" y="200.4">Rev</text>
<text x="228.2" y="205.7">Date:</text>
<text x="237.4" y="205.7">Monday, April 18, 2016</text>
<text x="263.7" y="205.7">Sheet</text>
<text x="272.6" y="205.7">12</text>
<text x="278" y="205.7">of</text>
<text x="283.3" y="205.7">12</text>
</g>
<g font-size="1.6" fill="#000080">
<text x="228.7" y="26.3">R84</text>
<text x="228.7" y="28.4">330R</text>
<text x="237.6" y="26.3">R85</text>
<text x="237.6" y="28.4">330R</text>
<text x="202.7" y="35.2">LAN1</text>
<text x="40.9" y="37.9">RESET</text>
<text x="53.4" y="44.1">R473</text>
<text x="53.4" y="45.9">330R</text>
<text x="67.6" y="44.1">C53</text>
<text x="67.6" y="45.9">100nF</text>
<text x="202.7" y="61.9">HR911105A</text>
<text x="237.6" y="65.4">C107</text>
<text x="250" y="65.4">R86</text>
<text x="66.9" y="70.8">R475</text>
<text x="178.9" y="70.8">C105</text>
<text x="189.6" y="70.8">C106</text>
<text x="237.6" y="67.6">1nF/2KV</text>
<text x="250" y="67.6">1M</text>
<text x="40.9" y="77">K1</text>
<text x="66.9" y="72.9">10K</text>
<text x="90.7" y="76.1">R476</text>
<text x="90.7" y="77.9">0R</text>
<text x="178.9" y="72.9">100nF</text>
<text x="189.6" y="72.9">100nF</text>
<text x="51.6" y="83.2">R474</text>
<text x="65.8" y="83.2">C54</text>
<text x="51.6" y="85">330R</text>
<text x="65.8" y="85">100nF</text>
<text x="83.6" y="84.1">D16</text>
<text x="88.9" y="88.6">RB521S30T1G</text>
<text x="66.9" y="111.7">R202</text>
<text x="66.9" y="113.8">10K</text>
<text x="69.4" y="118.8">R206</text>
<text x="81.8" y="118.8">1K</text>
<text x="69.4" y="125.9">R203</text>
<text x="81.8" y="125.9">1K</text>
<text x="92.5" y="120.6">PWR</text>
<text x="92.5" y="122.3">RED LED</text>
<text x="190.3" y="125.9">R262</text>
<text x="195.6" y="125.9">R263</text>
<text x="231.2" y="124.1">R258</text>
<text x="236.5" y="124.1">R259</text>
<text x="92.5" y="127.7">STAT</text>
<text x="92.5" y="129.5">BLUE LED</text>
<text x="231.2" y="131.2">10K</text>
<text x="236.5" y="131.2">/NC</text>
<text x="190.3" y="133">/NC</text>
<text x="195.6" y="133">/NC</text>
<text x="208.1" y="133">U92</text>
<text x="208.1" y="143.7">24AA025E48T-I/OT/NC</text>
<text x="250.7" y="141.9">C135</text>
<text x="231.2" y="145.5">R260</text>
<text x="236.5" y="145.5">R261</text>
<text x="250.7" y="149">100nF</text>
<text x="231.2" y="152.6">/NC</text>
<text x="236.5" y="152.6">10K</text>
<text x="60.5" y="157.9">R252</text>
<text x="60.5" y="161.5">10K</text>
<text x="69.4" y="157.9">R254</text>
<text x="69.4" y="161.5">10K</text>
<text x="60.5" y="175.7">R253</text>
<text x="60.5" y="179.2">/NC</text>
<text x="69.4" y="175.7">R255</text>
<text x="69.4" y="179.2">/NC</text>
</g>
<g font-size="1.6" fill="#f00">
<text x="78.3" y="41.3">AP-RESET#</text>
<text x="88.9" y="41.3">[6]</text>
<text x="137.7" y="39.5">[5]</text>
<text x="141.4" y="39.5">EPHY-TXP</text>
<text x="256.8" y="41.3">EPHY-LINK-LED</text>
<text x="271.2" y="41.3">[5]</text>
<text x="137.7" y="43.1">[5]</text>
<text x="141.4" y="43.1">EPHY-TXN</text>
<text x="257.1" y="46.6">EPHY-SPD-LED</text>
<text x="271.2" y="46.6">[5]</text>
<text x="137.7" y="48.4">[5]</text>
<text x="137.7" y="51.9">[5]</text>
<text x="141.4" y="48.4">EPHY-RXP</text>
<text x="141.4" y="51.9">EPHY-RXN</text>
<text x="108.7" y="80.4">GPIOL3/K1</text>
<text x="118.8" y="80.4">[5]</text>
<text x="108.5" y="87.5">KEYADC</text>
<text x="117.2" y="87.5">[6]</text>
<text x="34" y="119.5">[5]</text>
<text x="37.7" y="119.5">GPIOL10/PWR-LED</text>
<text x="31.3" y="126.6">[5]</text>
<text x="35" y="126.6">GPIOA10/STATUS-LED</text>
<text x="151.7" y="137.3">[5,11]</text>
<text x="157.7" y="137.3">I2C0_SCL</text>
<text x="151.7" y="140.8">[5,11]</text>
<text x="157.7" y="140.8">I2C0_SDA</text>
<text x="77.4" y="169.3">GPIOL4/RECOVERY</text>
<text x="78.3" y="171.1">UBOOT</text>
<text x="85.7" y="171.1">[6]</text>
<text x="95" y="169.3">[5]</text>
</g>
<g font-size="1.6" fill="#004080">
<text x="203.6" y="39.8">TD+</text>
<text x="203.6" y="41.6">CT2</text>
<text x="212.6" y="39.8">LEDG+</text>
<text x="212.9" y="41.6">LEDG-</text>
<text x="203.6" y="43.4">TD-</text>
<text x="212.8" y="45.2">LEDY+</text>
<text x="213.1" y="46.9">LEDY-</text>
<text x="203.6" y="48.7">RX+</text>
<text x="203.6" y="50.5">CT1</text>
<text x="203.6" y="52.3">RX-</text>
<text x="210.1" y="50.5">CHS_GND</text>
<text x="203.6" y="55.8">M1</text>
<text x="203.6" y="57.6">M2</text>
<text x="215.6" y="54.1">NC</text>
<text x="215.7" y="57.6">G2</text>
<text x="215.7" y="55.8">G1</text>
<text x="209" y="137.6">SCL</text>
<text x="214.5" y="137.6">VCC</text>
<text x="209" y="139.4">VSS</text>
<text x="209" y="141.2">SDA</text>
<text x="215.9" y="141.2">A1</text>
<text x="215.9" y="139.4">A0</text>
</g>
<g font-size="1.6" fill="#00f">
<text x="156.5" y="45.7">Differential pairs</text>
<text x="156.5" y="47.2">Z0= 100 ohm</text>
</g>
<g font-size="1.3">
<text x="30.8" y="1.3">5</text>
<text x="88.9" y="1.3">4</text>
<text x="146.9" y="1.3">3</text>
<text x="205" y="1.3">2</text>
<text x="263.1" y="1.3">1</text>
<text x=".5" y="28.4">D</text>
<text x="292.6" y="28.4">D</text>
<text x=".5" y="79.5">C</text>
<text x="292.6" y="79.5">C</text>
<text x=".5" y="130.6">B</text>
<text x="292.6" y="130.6">B</text>
<text x=".5" y="181.7">A</text>
<text x="292.6" y="181.7">A</text>
<text x="30.8" y="207.4">5</text>
<text x="88.9" y="207.4">4</text>
<text x="146.9" y="207.4">3</text>
<text x="205" y="207.4">2</text>
<text x="263.1" y="207.4">1</text>
</g>
</svg>
